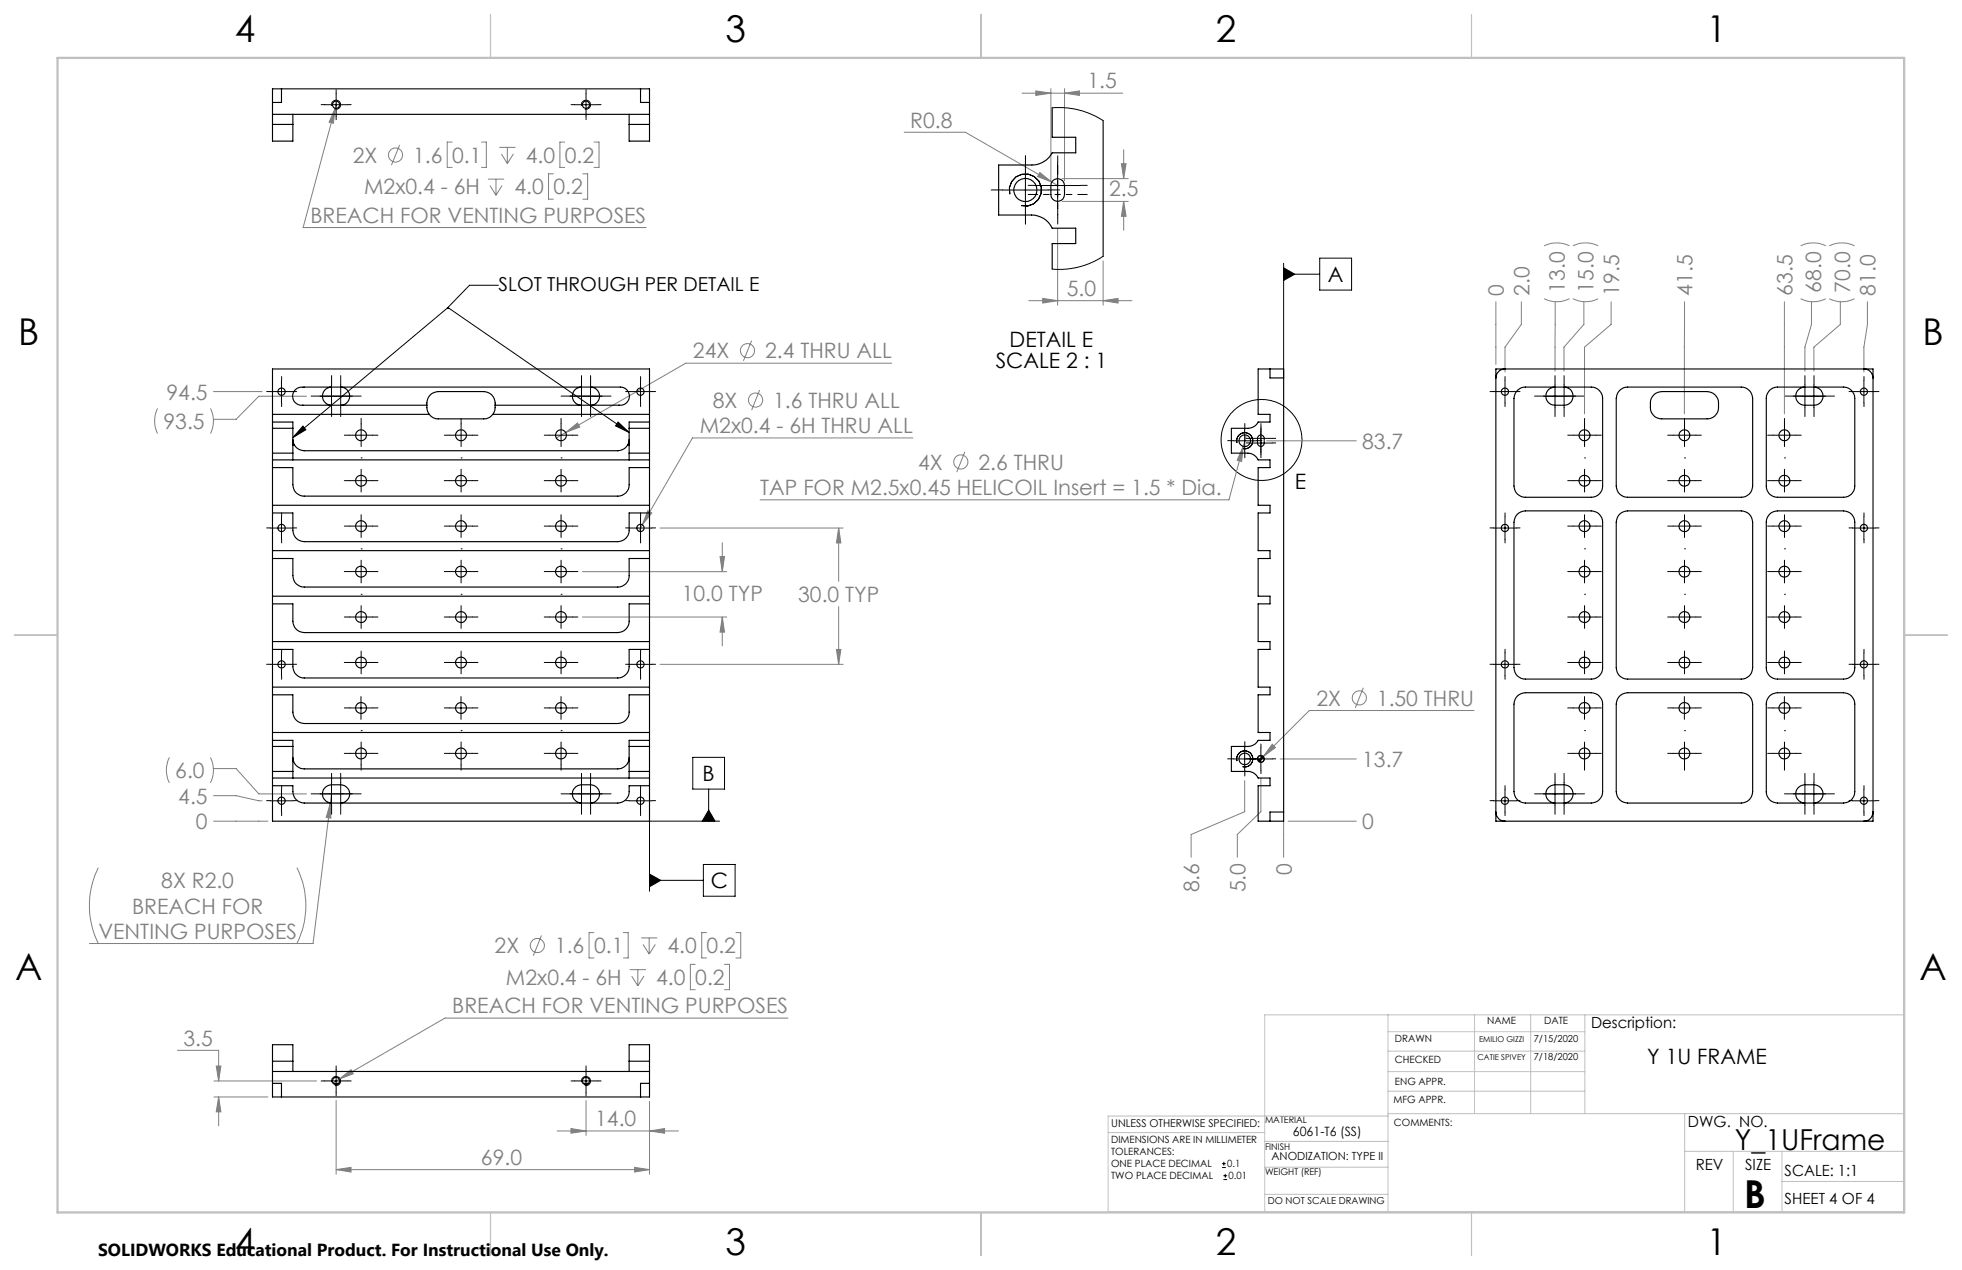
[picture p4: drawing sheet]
<svg xmlns="http://www.w3.org/2000/svg" width="432mm" height="279mm" viewBox="0 0 432 279" stroke-linecap="round" stroke-linejoin="round" font-family="sans-serif">
<g fill="none" stroke="#808080" stroke-width=".22">
<path d="M231.3 19.5v20.3M234.3 19.5v20.3M73.8 23.8l-7.1 26.3h75.5M73.8 23.8l-.4 3.3-1-.2zM74.2 22.3l-.4 1.5M87.9 31.9l-1.8 4.4M99.5 31.3h-1.1v5.5h1.1M106 31.3h1v5.5h-1M107.4 39.4h3.5M109.1 39.4v3.6M109.9 32.4h3.6M110.3 33.9l1.4 2.1"/>
<path d="M111.7 32.4v3.6M113 33.9l-1.3 2.1M121.8 38.2h-1.1v5.6h1.1M124.3 31.3h-1.1v5.5h1.1M128.3 38.2h1v5.6h-1M130.7 31.3h1.1v5.5h-1.1M199 29.1h13.5l19 10.9M224.9 20.5h22.2M228 20l3.3 .5-3.3 .5zM228.8 38l2.7 2-3.1-1.2zM233.8 39.3h14.5M234.3 20.5l3.3-.5v1z"/>
<path d="M246.8 36h1l-.5 3.3zM247.3 32.9v6.4M107.8 40.8l1.3 2.2M110.5 40.8l-1.4 2.2M231.5 40l1.3 .8M232.8 50.3v16.8M233.8 44.3h14.5M242.8 57.4v9.7M247.3 44.3v6.4M247.3 44.3l.5 3.3h-1zM339.8 54.1a6.4 6.4 0 0 1 5.6 0M346.2 54.1a6.4 6.4 0 0 1 5.5 0"/>
<path d="M396.3 54.1a6.4 6.4 0 0 1 5.5 0M402.6 54.1a6.4 6.4 0 0 1 5.6 0M165.4 74.9l-1.8 4.5M196.3 79.9h-45.4l-26.4 15.2M226.4 66.1h22.7M229.5 65.7l3.3 .4-3.3 .6zM242.8 66.1l3.3-.4v1zM329.2 66.4v13.8M334.8 66.4v5l-3.6 5v5.4M339.8 65.7a6.1 6.1 0 0 0 5.6 0M342.3 66.4l-.1 15.3M346.2 65.7a6.1 6.1 0 0 0 5.5 0"/>
<path d="M348.6 66.4v5l-4.4 5v5.3M354.6 66.4v5l-5.9 5v14.7M370.7 66.4v24.7M392.7 66.4v24.7M396.3 65.7a6.1 6.1 0 0 0 5.5 0M398.7 66.4v5l-1.5 5v5.3M402.6 65.7a6.1 6.1 0 0 0 5.6 0M405 66.4v5l-5.8 5v5.3M411 66.4v5l-.8 5v5.4M34.7 89.9a6.4 6.4 0 0 0 0 5.5M46.3 89.9a6.1 6.1 0 0 1 0 5.5M47 86.1h10.7"/>
<path d="M67.5 87.2h-10.5l-5 5.1h-5M124.5 95.1l-2.1 1.3M124.5 95.1l2.6-2 .5 .8zM167.2 85.8l-1.8 4.4M200.9 96.3h-48.5l-11 19.2M212.3 99.4l-1.7 4.5M273.6 98.2l-3.1 11.8h-103.2M273.6 98.2l-.3 3.3-1-.3zM274.3 95.7l-.7 2.5M278.7 97h19.8M141.4 115.5l-.9 1.3M142.6 112.4l.8 .5-2 2.6z"/>
<path d="M145.3 116.2h40.3M159 119.4v6.4M184.6 116.2v11.7M184.6 116.2l.5 3.3h-1zM128.2 135.7h31.7M128.2 125.8h31.7M158.5 122.4h1l-.5 3.4zM159 135.7v6.4M159 135.7l.5 3.4h-1zM184.6 133.5v12.7M145.3 146.2h40.3M184.1 142.9h1l-.5 3.3z"/>
<path d="M300 151.3l-1.7 4.5M324.4 156.3h-36.3l-11.1 11.2M37.3 166.7a6.1 6.1 0 0 0 0 5.5M46.3 166.7a6.1 6.1 0 0 1 0 5.5M47 175h5l5 1.2h.7M47 169.1h5l5 5.6h10.5M72.7 176.6l-3.8 31h-49.2M72.7 176.6l.1 3.4-1-.2zM73 174.7l-.3 1.9M273.9 171.7v6.9l-11.8 5v5M277.5 171.2v7.4l-5.2 5v5M280 163.7l.7 .8-2.7 1.9z"/>
<path d="M281.7 167h16.8M21.6 190.9a18.9 18.9 0 0 0 0 16.7M47 180.7h11.9M65.3 190.9a18.6 18.6 0 0 1 0 16.7M282.5 180.7v7.9M283.5 180.7h15M119.2 205.8l-1.8 4.5M130.7 205.2h-1.1v5.5h1.1M137.2 205.2h1.1v5.5h-1.1M138.6 213.3h3.6M139 214.7l1.4 2.2M140.4 213.3v3.6"/>
<path d="M141.1 206.3h3.5M141.5 207.8l1.4 2.1M141.7 214.7l-1.3 2.2M142.9 206.3v3.6M144.2 207.8l-1.3 2.1M153 212.2h-1.1v5.5h1.1M155.5 205.2h-1.1v5.5h1.1M159.5 212.2h1v5.5h-1M162 205.2h1v5.5h-1M39.1 231.1h9v6.7M47.1 237.8h22.6M47.6 234.5h1l-.5 3.3z"/>
<path d="M74.6 237.4l-1.3 .8M74.6 237.4l2.7-2.1 .5 .9zM173.4 224h-75.5l-23.3 13.4M47.1 241.3h11.8M48.1 241.3v6.4M48.1 241.3l.5 3.3h-1zM74 242.1v16.2M74 257.3h68.9M74 257.3l3.3-.5v1zM122.6 248.8h26.7M125.7 248.3l3.3 .5-3.3 .5zM129 242.1v7.7"/>
<path d="M139.7 256.8l3.2 .5-3.2 .5zM142.9 242.3v16M142.9 248.8l3.4-.5v1z"/>
<circle cx="87.1" cy="34.1" r="1.55"/>
<circle cx="164.5" cy="77.2" r="1.55"/>
<circle cx="166.3" cy="88" r="1.55"/>
<circle cx="211.5" cy="101.6" r="1.55"/>
<circle cx="299.1" cy="153.5" r="1.56"/>
<circle cx="118.3" cy="208" r="1.55"/>
</g>
<g fill="none" stroke="#000" stroke-width=".22">
<path d="M71.5 23h4.9M73 23.3a1.01 1.01 0 0 1 .9-1.3 1.01 1.01 0 0 1 1.1 1.2 1.01 1.01 0 0 1-1.3 .8M74 20.5v5M126.5 23h4.9M128 23.3a1.01 1.01 0 0 1 .9-1.3 1.01 1.01 0 0 1 1.1 1.2 1.01 1.01 0 0 1-1.3 .8M129 20.5v5M225.7 36.8v10M232.8 35.8v10M220.7 41.8h10M222.2 42.7a3.5 3.5 0 0 1 3.2-4.4 3.5 3.5 0 0 1 3.8 3.8 3.5 3.5 0 0 1-4.4 3.1M227.8 40.8h10M282.5 57.9v25.2"/>
<path d="M282.5 58.9l2.4 1.4-2.4 1.4zM290.4 56.8h7.1v7h-7.1zM98.5 67.8l-34 28.5M98.5 67.8h.2l39.8 27.3M109.7 62.8h-6.4l-4.8 5M282.5 60.3h7.9M59.5 86.1h5M61.9 83.7v5M66.7 93.7l.6 .8-2.8 1.8zM70.4 87.2h5.1M73 84.7v5M127.5 87.2h5"/>
<path d="M130 84.7v5M136 92.9l2.5 2.2-3-1.4zM138.5 86.1h5M141 83.7v5M271.5 97h4.9M272.2 97.4a1.78 1.78 0 0 1 1.6-2.2 1.78 1.78 0 0 1 1.9 1.9 1.78 1.78 0 0 1-2.2 1.6M273.9 94.5v4.9M275 97.5h5M277.5 95v5M328.7 86.1h5M331.2 83.7v5M339.7 87.2h5"/>
<path d="M342.2 84.7v5M396.7 87.2h5M399.2 84.7v5M407.7 86.1h5M410.2 83.7v5M59.5 116.2h5M61.9 113.7v5M138.5 116.2h5M141 113.7v5M328.7 116.2h5M331.2 113.7v5M407.7 116.2h5"/>
<path d="M410.2 113.7v5M59.5 146.2h5M61.9 143.7v5M77 155.8h5M79.4 153.2v5.1M99 155.8h5M101.5 153.2v5.1M121 155.8h5M123.5 153.2v5.1M138.5 146.2h5M141 143.7v5M328.7 146.2h5"/>
<path d="M331.2 143.7v5M346.2 155.8h5M348.7 153.2v5.1M368.2 155.8h5M370.7 153.2v5.1M390.2 155.8h5M392.7 153.2v5.1M407.7 146.2h5M410.2 143.7v5M59.5 176.2h5M61.9 173.7v4.9M70.4 174.7h5.1"/>
<path d="M73 172.2v5M127.5 174.7h5M130 172.2v5M138.5 176.2h5M141 173.7v4.9M152.5 166.6h7v7h-7zM156 173.6v7.1M156 178.2l1.4 2.5h-2.8zM271.5 167h8.5M272.2 167.4a1.78 1.78 0 0 1 1.6-2.2 1.78 1.78 0 0 1 1.9 1.9 1.78 1.78 0 0 1-2.2 1.6M273.9 164.5v5M277.5 166.2a.67 .67 0 0 0-.7 .8"/>
<path d="M277.5 164.5v5M278.2 167v.1a.73 .73 0 0 1-.7 .6M328.7 176.2h5M331.2 173.7v4.9M339.7 174.7h5M342.2 172.2v5M396.7 174.7h5M399.2 172.2v5M407.7 176.2h5M410.2 173.7v4.9M142.9 193.7h11.9M142.9 192.3l2.5 1.4-2.5 1.4z"/>
<path d="M154.8 190.2h7v7h-7zM158.4 180.7h-15.5v15.4M71.5 237.8h4.9M73 238.1a1.01 1.01 0 0 1 .9-1.3 1.01 1.01 0 0 1 1.1 1.1 1.01 1.01 0 0 1-1.3 .9M74 235.3v5M126.5 237.8h4.9M128 238.1a1.01 1.01 0 0 1 .9-1.3 1.01 1.01 0 0 1 1.1 1.1 1.01 1.01 0 0 1-1.3 .9M129 235.3v5M269 256.9h.8M269 256h.8M269.2 259.5h.9M269.2 258.7h.9"/>
<path d="M269.3 255.6v.8M269.7 258.3v.8"/>
<circle cx="277.7" cy="96.8" r="8.9"/>
</g>
<g fill="none" stroke="#000" stroke-width=".22" stroke-dasharray="15.2 1.3 1.3 1.3">
<path d="M71.5 23h-.8M74 20.5v-.8M74 25.5v.8M76.5 23h.8M126.5 23h-.8M129 20.5v-.8M129 25.5v.8M131.5 23h.8M225.7 36.8v-2.6M232.8 35.8v-1.5M232.8 37.8v-1.5M220.7 41.8h-2.6"/>
<path d="M225.7 46.8v2.5M227.8 40.8h-1.5M227.8 42.8h-1.5M230.7 41.8h2.5M232.8 45.8v1.5M232.8 47.8v1.5M237.8 40.8h1.5M237.8 42.8h1.5M59.5 86.1h-.8M62 83.6v-.8M62 88.6v.8M64.5 86.1h.8"/>
<path d="M70.5 87.1h-2M72.5 87.1h-2M73 89.6v2M73 84.6v-2M75 87.1h-2.5M75 87.1v2.5M75 87.1h2.5M75 87.1v-2.5M75 89.6v2M75 84.6v-2M75.5 87.1h2M77 95.7h-1.2"/>
<path d="M77.5 87.1h2M79.5 95.7v-2.5M79.5 95.7h-2.5M79.5 95.7v2.5M79.5 95.7h2.5M79.5 93.2v-1.2M82 95.7h1.2M99 95.7h-1.2M101.5 95.7v-2.5M101.5 95.7h-2.5M101.5 95.7v2.5M101.5 95.7h2.5"/>
<path d="M101.5 93.2v-1.2M104 95.7h1.2M121 95.7h-1.2M123.5 95.7v-2.5M123.5 95.7h-2.5M123.5 95.7v2.5M123.5 95.7h2.5M123.5 93.2v-1.2M125.5 87.1h-2M126 95.7h1.2M127.5 87.1h-2M128 87.1h2.5"/>
<path d="M128 87.1v-2.5M128 87.1h-2.5M128 87.1v2.5M128 84.6v-2M128 89.6v2M130 84.6v-2M130 89.6v2M130.5 87.1h2M132.5 87.1h2M138.5 86.1h-.8M141 83.6v-.8M141 88.6v.8"/>
<path d="M143.5 86.1h.8M271.5 96.9h-1.3M274 94.4v-1.2M274 99.4v1.3M275 97.4h-.7M275 96.4h-.7M276.5 96.9h1.2M277.5 94.9v-.7M277.5 99.9v.8M277.5 96.4v-2.5M277.5 96.4h-2.5M277.5 96.4v2.5"/>
<path d="M277.5 96.4h2.5M277.5 93.9v-.7M277.5 98.9v.8M280 97.4h.8M280 96.4h.8M328.7 86.1h-.8M331.2 83.6v-.8M331.2 88.6v.8M333.7 86.1h.8M339.7 87.1h-2M341.7 87.1h-2M342.2 89.6v2"/>
<path d="M342.2 84.6v-2M344.2 87.1h-2.5M344.2 87.1v2.5M344.2 87.1h2.5M344.2 87.1v-2.5M344.2 89.6v2M344.2 84.6v-2M344.7 87.1h2M346.2 95.7h-1.2M346.7 87.1h2M348.7 95.7v-2.5M348.7 95.7h-2.5"/>
<path d="M348.7 95.7v2.5M348.7 95.7h2.5M348.7 93.2v-1.2M351.2 95.7h1.2M368.2 95.7h-1.2M370.7 95.7v-2.5M370.7 95.7h-2.5M370.7 95.7v2.5M370.7 95.7h2.5M370.7 93.2v-1.2M373.2 95.7h1.2M390.2 95.7h-1.2"/>
<path d="M392.7 95.7v-2.5M392.7 95.7h-2.5M392.7 95.7v2.5M392.7 95.7h2.5M392.7 93.2v-1.2M394.7 87.1h-2M395.2 95.7h1.2M396.7 87.1h-2M397.2 87.1h2.5M397.2 87.1v-2.5M397.2 87.1h-2.5M397.2 87.1v2.5"/>
<path d="M397.2 84.6v-2M397.2 89.6v2M399.2 84.6v-2M399.2 89.6v2M399.7 87.1h2M401.7 87.1h2M407.7 86.1h-.8M410.2 83.6v-.8M410.2 88.6v.8M412.7 86.1h.8M59.5 116.1h-.8M62 113.6v-.8"/>
<path d="M62 118.6v.8M64.5 116.1h.8M77 115.7h-1.2M77 105.7h-1.2M79.5 115.7v-2.5M79.5 115.7h-2.5M79.5 115.7v2.5M79.5 115.7h2.5M79.5 105.7v-2.5M79.5 105.7h-2.5M79.5 105.7v2.5M79.5 105.7h2.5"/>
<path d="M79.5 100.7h.1M82 115.7h1.2M82 105.7h1.2M99 115.7h-1.2M99 105.7h-1.2M101.5 115.7v-2.5M101.5 115.7h-2.5M101.5 115.7v2.5M101.5 115.7h2.5M101.5 105.7v-2.5M101.5 105.7h-2.5M101.5 105.7v2.5"/>
<path d="M101.5 105.7h2.5M101.5 100.7h.1M104 115.7h1.2M104 105.7h1.2M121 115.7h-1.2M121 105.7h-1.2M123.5 115.7v-2.5M123.5 115.7h-2.5M123.5 115.7v2.5M123.5 115.7h2.5M123.5 105.7v-2.5M123.5 105.7h-2.5"/>
<path d="M123.5 105.7v2.5M123.5 105.7h2.5M123.5 100.7h.1M126 115.7h1.2M126 105.7h1.2M138.5 116.1h-.8M141 113.6v-.8M141 118.6v.8M143.5 116.1h.8M328.7 116.1h-.8M331.2 113.6v-.8M331.2 118.6v.8"/>
<path d="M333.7 116.1h.8M346.2 115.7h-1.2M346.2 105.7h-1.2M348.7 115.7v-2.5M348.7 115.7h-2.5M348.7 115.7v2.5M348.7 115.7h2.5M348.7 105.7v-2.5M348.7 105.7h-2.5M348.7 105.7v2.5M348.7 105.7h2.5M348.7 100.7h.1"/>
<path d="M351.2 115.7h1.2M351.2 105.7h1.2M368.2 115.7h-1.2M368.2 105.7h-1.2M370.7 100.7h.1M370.7 115.7v-2.5M370.7 115.7h-2.5M370.7 115.7v2.5M370.7 115.7h2.5M370.7 105.7v-2.5M370.7 105.7h-2.5M370.7 105.7v2.5"/>
<path d="M370.7 105.7h2.5M373.2 115.7h1.2M373.2 105.7h1.2M390.2 115.7h-1.2M390.2 105.7h-1.2M392.7 100.7h.1M392.7 115.7v-2.5M392.7 115.7h-2.5M392.7 115.7v2.5M392.7 115.7h2.5M392.7 105.7v-2.5M392.7 105.7h-2.5"/>
<path d="M392.7 105.7v2.5M392.7 105.7h2.5M395.2 115.7h1.2M395.2 105.7h1.2M407.7 116.1h-.8M410.2 113.6v-.8M410.2 118.6v.8M412.7 116.1h.8M77 135.7h-1.2M77 125.7h-1.2M79.5 135.7v-2.5M79.5 135.7h-2.5"/>
<path d="M79.5 135.7v2.5M79.5 135.7h2.5M79.5 125.7v-2.5M79.5 125.7h-2.5M79.5 125.7v2.5M79.5 125.7h2.5M79.5 130.7h.1M79.5 120.7h.1M82 135.7h1.2M82 125.7h1.2M99 135.7h-1.2M99 125.7h-1.2"/>
<path d="M101.5 135.7v-2.5M101.5 135.7h-2.5M101.5 135.7v2.5M101.5 135.7h2.5M101.5 125.7v-2.5M101.5 125.7h-2.5M101.5 125.7v2.5M101.5 125.7h2.5M101.5 130.7h.1M101.5 120.7h.1M104 135.7h1.2M104 125.7h1.2"/>
<path d="M121 135.7h-1.2M121 125.7h-1.2M123.5 135.7v-2.5M123.5 135.7h-2.5M123.5 135.7v2.5M123.5 135.7h2.5M123.5 125.7v-2.5M123.5 125.7h-2.5M123.5 125.7v2.5M123.5 125.7h2.5M123.5 130.7h.1M123.5 120.7h.1"/>
<path d="M126 135.7h1.2M126 125.7h1.2M346.2 135.7h-1.2M346.2 125.7h-1.2M348.7 135.7v-2.5M348.7 135.7h-2.5M348.7 135.7v2.5M348.7 135.7h2.5M348.7 125.7v-2.5M348.7 125.7h-2.5M348.7 125.7v2.5M348.7 125.7h2.5"/>
<path d="M348.7 130.7h.1M348.7 120.7h.1M351.2 135.7h1.2M351.2 125.7h1.2M368.2 135.7h-1.2M368.2 125.7h-1.2M370.7 130.7h.1M370.7 120.7h.1M370.7 135.7v-2.5M370.7 135.7h-2.5M370.7 135.7v2.5M370.7 135.7h2.5"/>
<path d="M370.7 125.7v-2.5M370.7 125.7h-2.5M370.7 125.7v2.5M370.7 125.7h2.5M373.2 135.7h1.2M373.2 125.7h1.2M390.2 135.7h-1.2M390.2 125.7h-1.2M392.7 130.7h.1M392.7 120.7h.1M392.7 135.7v-2.5M392.7 135.7h-2.5"/>
<path d="M392.7 135.7v2.5M392.7 135.7h2.5M392.7 125.7v-2.5M392.7 125.7h-2.5M392.7 125.7v2.5M392.7 125.7h2.5M395.2 135.7h1.2M395.2 125.7h1.2M59.5 146.1h-.8M62 143.6v-.8M62 148.6v.8M64.5 146.1h.8"/>
<path d="M77 155.7h-1.2M77 145.7h-1.2M79.5 145.7v-2.5M79.5 145.7h-2.5M79.5 145.7v2.5M79.5 145.7h2.5M82 155.7h1.2M82 145.7h1.2M99 155.7h-1.2M99 145.7h-1.2M101.5 145.7v-2.5M101.5 145.7h-2.5"/>
<path d="M101.5 145.7v2.5M101.5 145.7h2.5M104 155.7h1.2M104 145.7h1.2M121 155.7h-1.2M121 145.7h-1.2M123.5 145.7v-2.5M123.5 145.7h-2.5M123.5 145.7v2.5M123.5 145.7h2.5M126 155.7h1.2M126 145.7h1.2"/>
<path d="M138.5 146.1h-.8M141 143.6v-.8M141 148.6v.8M143.5 146.1h.8M328.7 146.1h-.8M331.2 143.6v-.8M331.2 148.6v.8M333.7 146.1h.8M346.2 155.7h-1.2M346.2 145.7h-1.2M348.7 145.7v-2.5M348.7 145.7h-2.5"/>
<path d="M348.7 145.7v2.5M348.7 145.7h2.5M351.2 155.7h1.2M351.2 145.7h1.2M368.2 155.7h-1.2M368.2 145.7h-1.2M370.7 145.7v-2.5M370.7 145.7h-2.5M370.7 145.7v2.5M370.7 145.7h2.5M373.2 155.7h1.2M373.2 145.7h1.2"/>
<path d="M390.2 155.7h-1.2M390.2 145.7h-1.2M392.7 145.7v-2.5M392.7 145.7h-2.5M392.7 145.7v2.5M392.7 145.7h2.5M395.2 155.7h1.2M395.2 145.7h1.2M407.7 146.1h-.8M410.2 143.6v-.8M410.2 148.6v.8M412.7 146.1h.8"/>
<path d="M59.5 176.1h-.8M62 173.6v-.8M62 178.6v.8M64.5 176.1h.8M70.5 174.6h-2M72.5 174.6h-2M73 177.1v2M73 172.1v-2M75 174.6v2.5M75 174.6h2.5M75 174.6v-2.5M75 174.6h-2.5"/>
<path d="M75 177.1v2M75 172.1v-2M75.5 174.6h2M77 165.7h-1.2M77.5 174.6h2M79.5 165.7v-2.5M79.5 165.7h-2.5M79.5 165.7v2.5M79.5 165.7h2.5M79.5 168.2v1.2M79.5 160.7h.1M82 165.7h1.2"/>
<path d="M99 165.7h-1.2M101.5 165.7v-2.5M101.5 165.7h-2.5M101.5 165.7v2.5M101.5 165.7h2.5M101.5 168.2v1.2M101.5 160.7h.1M104 165.7h1.2M121 165.7h-1.2M123.5 165.7v-2.5M123.5 165.7h-2.5M123.5 165.7v2.5"/>
<path d="M123.5 165.7h2.5M123.5 168.2v1.2M123.5 160.7h.1M125.5 174.6h-2M126 165.7h1.2M127.5 174.6h-2M128 174.6v-2.5M128 174.6h-2.5M128 174.6v2.5M128 174.6h2.5M128 172.1v-2M128 177.1v2"/>
<path d="M130 172.1v-2M130 177.1v2M130.5 174.6h2M132.5 174.6h2M138.5 176.1h-.8M141 173.6v-.8M141 178.6v.8M143.5 176.1h.8M271.5 166.9h-1.3M274 164.4v-1.2M274 169.4v1.3M275 166.9h-.7"/>
<path d="M276.5 166.9h1.2M277.5 164.4v-.7M277.5 169.4v.8M280 166.9h.8M328.7 176.1h-.8M331.2 173.6v-.8M331.2 178.6v.8M333.7 176.1h.8M339.7 174.6h-2M341.7 174.6h-2M342.2 177.1v2M342.2 172.1v-2"/>
<path d="M344.2 174.6v2.5M344.2 174.6h2.5M344.2 174.6v-2.5M344.2 174.6h-2.5M344.2 177.1v2M344.2 172.1v-2M344.7 174.6h2M346.2 165.7h-1.2M346.7 174.6h2M348.7 165.7v-2.5M348.7 165.7h-2.5M348.7 165.7v2.5"/>
<path d="M348.7 165.7h2.5M348.7 168.2v1.2M348.7 160.7h.1M351.2 165.7h1.2M368.2 165.7h-1.2M370.7 160.7h.1M370.7 165.7v-2.5M370.7 165.7h-2.5M370.7 165.7v2.5M370.7 165.7h2.5M370.7 168.2v1.2M373.2 165.7h1.2"/>
<path d="M390.2 165.7h-1.2M392.7 160.7h.1M392.7 165.7v-2.5M392.7 165.7h-2.5M392.7 165.7v2.5M392.7 165.7h2.5M392.7 168.2v1.2M394.7 174.6h-2M395.2 165.7h1.2M396.7 174.6h-2M397.2 174.6v-2.5M397.2 174.6h-2.5"/>
<path d="M397.2 174.6v2.5M397.2 174.6h2.5M397.2 172.1v-2M397.2 177.1v2M399.2 172.1v-2M399.2 177.1v2M399.7 174.6h2M401.7 174.6h2M407.7 176.1h-.8M410.2 173.6v-.8M410.2 178.6v.8M412.7 176.1h.8"/>
<path d="M71.5 237.8h-.8M74 235.3v-.8M76.5 237.8h.8M126.5 237.8h-.8M129 235.3v-.8M131.5 237.8h.8M74 240.3v.8M129 240.3v.8"/>
</g>
<path d="M418.9 223.3v43.3" fill="none" stroke="#c0c0c0" stroke-width=".22" stroke-dasharray="15.2 1.3 1.3 1.3" stroke-dashoffset="5"/>
<g fill="none" stroke="#c0c0c0" stroke-width=".22">
<path d="M305.5 223.3v43.3M305.5 235.8h43.3M305.5 231.2h43.3M305.5 227h43.3M324.5 223.3v21.7M336.9 223.3v21.7M348.8 223.3v21.7M243.9 249.2h34.4M278.3 256.8h27.2M278.3 251.1h27.3M305.5 245h113.4M305.5 240.1h43.3"/>
<path d="M305.5 245.5h-61.6v21.1h175M370.8 245v21.6M370.8 253.3h48.1M381.5 253.3v13.3M392.2 259.9h26.7M392.2 253.3v13.3M278.3 262.7h27.2M418.9 265.1v-41.8h-140.6v43.3"/>
</g>
<path d="M108 3.2v9.5M215.9 3.2v9.5M323.8 3.2v9.5M3.1 139.7h9.6M419.1 139.7h9.5M108 266.7v9.6M215.9 266.7v9.6M323.8 266.7v9.6" fill="none" stroke="#c0c0c0" stroke-width=".25"/>
<path d="M12.7 12.7h406.4v254h-406.4z" fill="none" stroke="#c0c0c0" stroke-width=".5"/>
<path d="M232.8 42.8v-5M232.8 42.8h-5M232.8 42.8v5M232.8 42.8h5" fill="none" stroke="#000" stroke-width=".22" stroke-dasharray="15.2 1.3 1.3 1.3" stroke-dashoffset="14.6"/>
<path d="M184.1 142.9h1l-.5 3.3zM184.6 116.2l.5 3.3h-1zM159 135.7l.5 3.4h-1zM158.5 122.4h1l-.5 3.4zM124.5 95.1l3.1-1.2-.5-.8zM142.6 112.4l-1.2 3.1 2-2.6zM72.7 176.6l-.9 3.2 1 .2zM73.8 23.8l-1.4 3.1 1 .2zM273.6 98.2l-1.3 3 1 .3zM280 163.7l-2 2.7 2.7-1.9zM48.1 241.3l.5 3.3h-1zM47.6 234.5h1l-.5 3.3zM142.9 248.8l3.4-.5v1zM125.7 248.3l3.3 .5-3.3 .5zM139.7 256.8l3.2 .5-3.2 .5zM74 257.3l3.3-.5v1zM74.6 237.4l3.2-1.2-.5-.9zM228.8 38l-.4 .8 3.1 1.2zM228 20l3.3 .5-3.3 .5zM234.3 20.5l3.3-.5v1zM246.8 36h1l-.5 3.3zM247.3 44.3l.5 3.3h-1zM229.5 65.7l3.3 .4-3.3 .6zM242.8 66.1l3.3-.4v1z" fill="#808080"/>
<path d="M156 178.2l1.4 2.5h-2.8zM142.9 192.3l2.5 1.4-2.5 1.4zM136 92.9l2.5 2.2-3-1.4zM66.7 93.7l.6 .8-2.8 1.8zM282.5 58.9l2.4 1.4-2.4 1.4zM276.8 167v.1a.73 .73 0 0 0 .7 .6v-.7zM277.5 166.2v.8h.7a.72 .72 0 0 0-.7-.8z" fill="#000"/>
<g fill="none" stroke="#000" stroke-width=".25">
<path d="M61.9 19.5h-1.9v5.7M61.9 19.5v3h-1.9M61.9 19.5h79.1M141 19.5h1.9v5.7M141 19.5v3h1.9M60 25.2v2.2M60 27.4v3.6h4.5v-3.6M60 25.2h82.9M60 27.4h4.5M64.5 25.2v2.2M138.5 25.2v2.2M138.5 27.4v3.6h4.4v-3.6"/>
<path d="M138.5 27.4h4.4M142.9 25.2v2.2M231.6 23.7v6.5h5.1v3.4h-5.1a5.1 5.1 0 0 1-4.5 2.7h-7.3v11h7.2a4.9 4.9 0 0 1 4.6 2.9h5.1v3.4h-5.1v5.6M231.6 39.8a1.51 1.51 0 0 1 1.7-.4 1.51 1.51 0 0 1 1 1.4v2a1.5 1.5 0 0 1-1.5 1.5 1.5 1.5 0 0 1-1.5-1.5v-2l.1-.5zM242.8 26.5v29.9M60 99.7v1.5M60 92.9h4.5v1.3M60 92.9v1.3M60 99.7h4.5M60 92.9v-11.7h82.9v11.7M60 94.2v5.5M60 94.2h4.5"/>
<path d="M60 91.2h34.5M64.5 99.7v1.5M64.5 97.9h.3a2.57 2.57 0 0 0 2.2 1.3h69a2.57 2.57 0 0 0 2.1-1.3M64.5 96.7l.1 .8M64.5 94.2v5.5M64.5 97.5h.1M64.6 97.5l.2 .4M73 85.2a1.99 1.99 0 0 0-2 2 1.99 1.99 0 0 0 2 1.9M75 85.2a1.99 1.99 0 0 1 2 2 1.99 1.99 0 0 1-2 1.9M93.9 89.1h-27.2a2.04 2.04 0 0 1-2.3-2.1 2.04 2.04 0 0 1 2.6-1.8h69.5a2.01 2.01 0 0 1 2 2.1 2.01 2.01 0 0 1-2.3 1.8h-27.2M94.5 91.2l-.4-.9a2.97 2.97 0 0 1 2.3-4.2h10.1a2.79 2.79 0 0 1 2.4 3.8l-.4 1.3M94.5 91.2a2.41 2.41 0 0 0 1.9 .9h10.1a2.41 2.41 0 0 0 2-.9"/>
<path d="M108.5 91.2h34.4M128 85.2a1.99 1.99 0 0 0-2 2 1.99 1.99 0 0 0 2 1.9M130 85.2a1.99 1.99 0 0 1 2 2 1.99 1.99 0 0 1-2 1.9M138.1 97.9h.4M138.3 97.5l-.2 .4M138.3 97.5h.2M138.5 99.7v1.5M138.5 96.7l-.2 .8M138.5 99.7h4.4M138.5 94.2h4.4M138.5 94.2v5.5M142.9 99.7v1.5"/>
<path d="M142.9 92.9v1.3M142.9 92.9h-4.4v1.3M142.9 94.2v5.5M276.9 96a.72 .72 0 0 1 .9-.3 .72 .72 0 0 1 .4 .7v1.1a.74 .74 0 0 1-.7 .7 .74 .74 0 0 1-.7-.7v-1.1zM279.5 81.2v1.9h3M282.5 83.1v-1.9h-5.6v10h2.6v1.7h-2.6a2.57 2.57 0 0 1-2.2 1.3h-3.7v5.5h3.6a2.58 2.58 0 0 1 2.3 1.5h2.6v1.7h-2.6v8.3h2.6v1.7h-2.6v8.2h2.6v1.8h-2.6v8.3h2.6v1.7h-2.6v8.2h2.6v1.8h-2.6v8.3h2.6v1.7h-2.6v8.2h2.6v1.8h-2.6a2.63 2.63 0 0 1-2.2 1.3h-3.7v5.5h3.6a2.47 2.47 0 0 1 2.3 1.5h2.6v1.7h-2.6v7.8h5.6v-2.1M282.5 83.1v95.5M329.2 81.2h83v99.5h-83zM331.2 81.2a1.99 1.99 0 0 0-2 1.9M333.9 85.9a2.32 2.32 0 0 1 1.8-.7h14.5a2.53 2.53 0 0 1 2.5 2.5v19.2a2.47 2.47 0 0 1-2.5 2.5h-14.5a2.47 2.47 0 0 1-2.5-2.5v-19.2a2.72 2.72 0 0 1 .7-1.8zM342.2 85.2a1.99 1.99 0 0 0-2 2 1.99 1.99 0 0 0 2 1.9 3.9 3.9 0 0 0 3.3-.4 2.02 2.02 0 0 0 .6-2.2 2.02 2.02 0 0 0-1.9-1.3M356.4 85.9a2.32 2.32 0 0 1 1.8-.7h25a2.53 2.53 0 0 1 2.5 2.5v19.2a2.47 2.47 0 0 1-2.5 2.5h-25a2.47 2.47 0 0 1-2.5-2.5v-19.2a2.72 2.72 0 0 1 .7-1.8z"/>
<path d="M364 86.9a2.72 2.72 0 0 1 1.7-.8h10a2.73 2.73 0 0 1 2.5 3.6 2.47 2.47 0 0 1-2.5 2.4h-10a2.47 2.47 0 0 1-2.5-2.4 3.1 3.1 0 0 1 .8-2.8zM389.4 85.9a2.32 2.32 0 0 1 1.8-.7h14.5a2.47 2.47 0 0 1 2.5 2.5v19.2a2.41 2.41 0 0 1-2.5 2.5h-14.5a2.41 2.41 0 0 1-2.5-2.5v-19.2a2.47 2.47 0 0 1 .7-1.8zM397.2 85.2a1.99 1.99 0 0 0-2 2 1.99 1.99 0 0 0 2 1.9 3.9 3.9 0 0 0 3.3-.4 2 2 0 0 0 .6-2.2 2 2 0 0 0-1.9-1.3M410.2 81.2a1.99 1.99 0 0 1 2 1.9M60 112.9h4.5v3.8a2.53 2.53 0 0 0 2.5 2.5h69a2.53 2.53 0 0 0 2.5-2.5v-3.8h4.4M60 102.9h4.5v3.7a2.47 2.47 0 0 0 2.5 2.5h69a2.47 2.47 0 0 0 2.5-2.5v-3.7h4.4M60 101.2v61.7M60 101.2h82.9M60 111.2h82.9M142.9 101.2v61.7M333.9 113.1a2.72 2.72 0 0 1 1.8-.7h14.5a2.53 2.53 0 0 1 2.5 2.5v32a2.47 2.47 0 0 1-2.5 2.5h-14.5a2.47 2.47 0 0 1-2.5-2.5v-32a2.72 2.72 0 0 1 .7-1.8zM356.4 113.1a2.72 2.72 0 0 1 1.8-.7h25a2.53 2.53 0 0 1 2.5 2.5v32a2.47 2.47 0 0 1-2.5 2.5h-25a2.47 2.47 0 0 1-2.5-2.5v-32a2.72 2.72 0 0 1 .7-1.8z"/>
<path d="M389.4 113.1a2.72 2.72 0 0 1 1.8-.7h14.5a2.47 2.47 0 0 1 2.5 2.5v32a2.41 2.41 0 0 1-2.5 2.5h-14.5a2.41 2.41 0 0 1-2.5-2.5v-32a2.47 2.47 0 0 1 .7-1.8zM60 132.9h4.5v3.8a2.53 2.53 0 0 0 2.5 2.5h69a2.53 2.53 0 0 0 2.5-2.5v-3.8h4.4M60 122.9h4.5v3.7a2.47 2.47 0 0 0 2.5 2.6h69a2.47 2.47 0 0 0 2.5-2.6v-3.7h4.4M60 121.1h82.9M60 131.2h82.9M60 142.9h4.5v3.7a2.53 2.53 0 0 0 2.5 2.6h69a2.53 2.53 0 0 0 2.5-2.6v-3.7h4.4M60 152.9h4.5v3.8a2.53 2.53 0 0 0 2.5 2.5h69a2.53 2.53 0 0 0 2.5-2.5v-3.8h4.4M60 151.2h82.9M60 141.1h82.9M333.9 153.1a2.72 2.72 0 0 1 1.8-.7h14.5a2.53 2.53 0 0 1 2.5 2.5v19.3a2.53 2.53 0 0 1-2.5 2.5h-14.5a2.53 2.53 0 0 1-2.5-2.5v-19.3a2.72 2.72 0 0 1 .7-1.8zM356.4 153.1a2.72 2.72 0 0 1 1.8-.7h25a2.53 2.53 0 0 1 2.5 2.5v19.3a2.53 2.53 0 0 1-2.5 2.5h-25a2.53 2.53 0 0 1-2.5-2.5v-19.3a2.72 2.72 0 0 1 .7-1.8zM389.4 153.1a2.72 2.72 0 0 1 1.8-.7h14.5a2.47 2.47 0 0 1 2.5 2.5v19.3a2.47 2.47 0 0 1-2.5 2.5h-14.5a2.47 2.47 0 0 1-2.5-2.5v-19.3a2.47 2.47 0 0 1 .7-1.8z"/>
<path d="M60 169.7v1.5M60 162.9h4.5v1.3M60 162.9v1.3M60 172.9h4.5a3.1 3.1 0 0 0 1.5 3.6l1 .2h69a2.53 2.53 0 0 0 2.5-2.5v-1.3h4.4M60 164.2v5.5M60 171.2v9.5h82.9v-9.5M60 169.7h4.5M60 164.2h4.5M60 171.2h82.9M60 161.1h82.9M64.5 169.7v1.5M64.5 166.7l.1 .7"/>
<path d="M64.5 167.4h.1a2.49 2.49 0 0 0 2.4 1.8h69a2.58 2.58 0 0 0 2.4-1.8M64.5 164.2v5.5M73 176.7a2.01 2.01 0 0 1-2-2 2.01 2.01 0 0 1 2-2.1 3.9 3.9 0 0 1 3.2 .5 2 2 0 0 1 .6 2.2 2 2 0 0 1-1.8 1.4M128 176.7a2.01 2.01 0 0 1-2-2 2.01 2.01 0 0 1 2-2.1 3.9 3.9 0 0 1 3.2 .5 2 2 0 0 1 .6 2.2 2 2 0 0 1-1.8 1.4M138.4 167.4h.1M138.5 169.7v1.5M138.5 166.7l-.1 .7M138.5 169.7h4.4M138.5 164.2h4.4M138.5 164.2v5.5M142.9 169.7v1.5M142.9 162.9v1.3"/>
<path d="M142.9 162.9h-4.4v1.3M142.9 164.2v5.5M282.5 178.6h-3v2.1M329.2 178.6a1.99 1.99 0 0 0 2 2.1M342.2 176.7a2.01 2.01 0 0 1-2-2 2.01 2.01 0 0 1 2-2.1 4 4 0 0 1 3.3 .5 2.02 2.02 0 0 1 .6 2.2 2.02 2.02 0 0 1-1.9 1.4M397.2 176.7a2.01 2.01 0 0 1-2-2 2.01 2.01 0 0 1 2-2.1 4 4 0 0 1 3.3 .5 2 2 0 0 1 .6 2.2 2 2 0 0 1-1.9 1.4M412.2 178.6a1.99 1.99 0 0 1-2 2.1M60 235.7v5.6h1.9M60 233.5v2.2M60 233.5v-3.7h4.5v3.7M60 238.3h1.9v3M60 235.7h82.9"/>
<path d="M60 233.5h4.5M64.5 233.5v2.2M73.3 238.3h1.3M128.3 238.3h1.3M138.5 233.5v2.2M138.5 233.5v-3.7h4.4v3.7M138.5 233.5h4.4M142.9 235.7v5.6h-1.9M142.9 233.5v2.2M142.9 238.3h-1.9v3M61.9 241.3h79.1"/>
<circle cx="74" cy="23.1" r=".8"/>
<circle cx="129" cy="23.1" r=".8"/>
<circle cx="225.7" cy="41.8" r="2.54"/>
<circle cx="62" cy="86.2" r=".8"/>
<circle cx="79.4" cy="95.7" r="1.2"/>
<circle cx="101.5" cy="95.8" r="1.2"/>
<circle cx="123.5" cy="95.7" r="1.21"/>
<circle cx="141" cy="86.2" r=".8"/>
<circle cx="274" cy="96.9" r="1.28"/>
<circle cx="331.2" cy="86.2" r=".8"/>
<circle cx="348.7" cy="95.7" r="1.21"/>
<circle cx="370.7" cy="95.7" r="1.2"/>
<circle cx="392.7" cy="95.8" r="1.2"/>
<circle cx="410.2" cy="86.2" r=".8"/>
<circle cx="62" cy="116.2" r=".8"/>
<circle cx="79.4" cy="115.7" r="1.2"/>
<circle cx="79.4" cy="105.8" r="1.2"/>
<circle cx="101.5" cy="115.8" r="1.2"/>
<circle cx="101.5" cy="105.8" r="1.2"/>
<circle cx="123.5" cy="105.8" r="1.21"/>
<circle cx="123.5" cy="115.8" r="1.21"/>
<circle cx="141" cy="116.2" r=".8"/>
<circle cx="331.2" cy="116.2" r=".8"/>
<circle cx="348.7" cy="115.8" r="1.21"/>
<circle cx="348.7" cy="105.8" r="1.21"/>
<circle cx="370.7" cy="115.7" r="1.2"/>
<circle cx="370.7" cy="105.8" r="1.2"/>
<circle cx="392.7" cy="115.8" r="1.2"/>
<circle cx="392.7" cy="105.8" r="1.2"/>
<circle cx="410.2" cy="116.2" r=".8"/>
<circle cx="79.4" cy="125.8" r="1.2"/>
<circle cx="79.4" cy="135.7" r="1.2"/>
<circle cx="101.5" cy="125.8" r="1.2"/>
<circle cx="101.5" cy="135.8" r="1.2"/>
<circle cx="123.5" cy="125.8" r="1.21"/>
<circle cx="123.5" cy="135.8" r="1.21"/>
<circle cx="348.7" cy="125.8" r="1.21"/>
<circle cx="348.7" cy="135.8" r="1.21"/>
<circle cx="370.7" cy="135.7" r="1.2"/>
<circle cx="370.7" cy="125.8" r="1.2"/>
<circle cx="392.7" cy="125.8" r="1.2"/>
<circle cx="392.7" cy="135.8" r="1.2"/>
<circle cx="62" cy="146.2" r=".8"/>
<circle cx="79.4" cy="155.8" r="1.2"/>
<circle cx="79.4" cy="145.8" r="1.2"/>
<circle cx="101.5" cy="155.8" r="1.2"/>
<circle cx="101.5" cy="145.8" r="1.2"/>
<circle cx="123.5" cy="155.8" r="1.21"/>
<circle cx="123.5" cy="145.8" r="1.21"/>
<circle cx="141" cy="146.2" r=".8"/>
<circle cx="331.2" cy="146.2" r=".8"/>
<circle cx="348.7" cy="145.8" r="1.21"/>
<circle cx="348.7" cy="155.8" r="1.21"/>
<circle cx="370.7" cy="145.8" r="1.2"/>
<circle cx="370.7" cy="155.8" r="1.2"/>
<circle cx="392.7" cy="145.8" r="1.2"/>
<circle cx="392.7" cy="155.8" r="1.2"/>
<circle cx="410.2" cy="146.2" r=".8"/>
<circle cx="62" cy="176.2" r=".8"/>
<circle cx="79.4" cy="165.8" r="1.2"/>
<circle cx="101.5" cy="165.8" r="1.2"/>
<circle cx="123.5" cy="165.8" r="1.21"/>
<circle cx="141" cy="176.2" r=".8"/>
<circle cx="274" cy="167" r="1.27"/>
<circle cx="277.5" cy="167" r=".75"/>
<circle cx="331.2" cy="176.2" r=".8"/>
<circle cx="348.7" cy="165.8" r="1.21"/>
<circle cx="370.7" cy="165.8" r="1.2"/>
<circle cx="392.7" cy="165.8" r="1.2"/>
<circle cx="410.2" cy="176.2" r=".8"/>
<circle cx="74" cy="237.8" r=".8"/>
<circle cx="129" cy="237.8" r=".8"/>
</g>
<path d="M231.6 23.7h2.9l2.7 .4 2.6 .9 3 1.5M242.8 56.4l-2.5 1.3-3.3 1.1-3 .5-2.4-.1" fill="none" stroke="#000" stroke-width=".22"/>
<text font-size="8.5" x="383.8" y="265.7">B</text>
<g font-size="8.1">
<text x="51.7" y="9.3">4</text>
<text x="159.7" y="9.3">3</text>
<text x="267.6" y="9.3">2</text>
<text x="375.6" y="9.3">1</text>
<text x="4" y="76">B</text>
<text x="423.1" y="76">B</text>
<text x="3.3" y="215.7">A</text>
<text x="422.4" y="215.7">A</text>
<text x="51.7" y="276">4</text>
<text x="159.7" y="276">3</text>
<text x="267.6" y="276">2</text>
<text x="375.6" y="276">1</text>
</g>
<text font-size="6.3" x="381.8" y="253">Y_1UFrame</text>
<g font-size="4.7" fill="#808080">
<text x="239.3" y="19.5">1.5</text>
<text x="200.3" y="28.1">R0.8</text>
<text x="77.6" y="35.8">2X</text>
<text x="90.9" y="35.8">1.6</text>
<text x="99.5" y="35.8">0.1</text>
<text x="115.7" y="35.8">4.0</text>
<text x="124.3" y="35.8">0.2</text>
<text x="80.1" y="42.8">M2x0.4 - 6H</text>
<text x="113.2" y="42.8">4.0</text>
<text x="121.8" y="42.8">0.2</text>
<text x="244.1" y="43.2">2.5</text>
<text x="68.3" y="49">BREACH FOR VENTING PURPOSES</text>
<text x="234.8" y="65.1">5.0</text>
<text x="331" y="65.1" transform="rotate(-90 331 65.1)">0</text>
<text x="336.6" y="65.1" transform="rotate(-90 336.6 65.1)">2.0</text>
<text x="344.4" y="64.4" transform="rotate(-90 344.4 64.4)">13.0</text>
<text x="350.7" y="64.4" transform="rotate(-90 350.7 64.4)">15.0</text>
<text x="356.3" y="65.1" transform="rotate(-90 356.3 65.1)">19.5</text>
<text x="372.5" y="65.1" transform="rotate(-90 372.5 65.1)">41.5</text>
<text x="394.5" y="65.1" transform="rotate(-90 394.5 65.1)">63.5</text>
<text x="400.8" y="64.4" transform="rotate(-90 400.8 64.4)">68.0</text>
<text x="407.2" y="64.4" transform="rotate(-90 407.2 64.4)">70.0</text>
<text x="412.8" y="65.1" transform="rotate(-90 412.8 65.1)">81.0</text>
<text x="152.5" y="78.8">24X</text>
<text x="168.4" y="78.8">2.4 THRU ALL</text>
<text x="36.7" y="87.9">94.5</text>
<text x="156.9" y="89.7">8X</text>
<text x="170.2" y="89.7">1.6 THRU ALL</text>
<text x="36" y="94.4">93.5</text>
<text x="154" y="95.3">M2x0.4 - 6H THRU ALL</text>
<text x="299.8" y="98.7">83.7</text>
<text x="202" y="103.3">4X</text>
<text x="215.3" y="103.3">2.6 THRU</text>
<text x="167.3" y="108.9">TAP FOR M2.5x0.45 HELICOIL Insert = 1.5 * Dia.</text>
<text x="150.1" y="132.2">10.0 TYP</text>
<text x="175.7" y="132.4">30.0 TYP</text>
<text x="289.7" y="155.2">2X</text>
<text x="303" y="155.2">1.50 THRU</text>
<text x="38.6" y="171.2">6.0</text>
<text x="299.8" y="168.7">13.7</text>
<text x="39.2" y="176.8">4.5</text>
<text x="43.1" y="182.4">0</text>
<text x="299.8" y="182.4">0</text>
<text x="35.5" y="195.4">8X R2.0</text>
<text x="263.9" y="196.3" transform="rotate(-90 263.9 196.3)">8.6</text>
<text x="274.1" y="196.3" transform="rotate(-90 274.1 196.3)">5.0</text>
<text x="284.3" y="192.4" transform="rotate(-90 284.3 192.4)">0</text>
<text x="29.1" y="201">BREACH FOR</text>
<text x="21.7" y="206.5">VENTING PURPOSES</text>
<text x="108.9" y="209.7">2X</text>
<text x="122.1" y="209.7">1.6</text>
<text x="130.7" y="209.7">0.1</text>
<text x="146.9" y="209.7">4.0</text>
<text x="155.5" y="209.7">0.2</text>
<text x="111.3" y="216.7">M2x0.4 - 6H</text>
<text x="144.4" y="216.7">4.0</text>
<text x="153" y="216.7">0.2</text>
<text x="99.5" y="223">BREACH FOR VENTING PURPOSES</text>
<text x="40.4" y="230">3.5</text>
<text x="131" y="247.8">14.0</text>
<text x="105.9" y="256.3">69.0</text>
</g>
<g font-size="4.7">
<text x="292.2" y="62.1">A</text>
<text x="222.2" y="76.4">DETAIL E</text>
<text x="219.1" y="80.9">SCALE 2 : 1</text>
<text x="285" y="107.6">E</text>
<text x="154.6" y="171.9">B</text>
<text x="156.4" y="195.4">C</text>
<text x="362.5" y="234.1">Y 1U FRAME</text>
</g>
<text font-size="4.2" x="109.7" y="63.9">SLOT THROUGH PER DETAIL E</text>
<text font-size="3.8" x="21.6" y="276.3">SOLIDWORKS Educational Product. For Instructional Use Only.</text>
<g font-size="3.4">
<text x="350.2" y="226.2">Description:</text>
<text x="371.5" y="247.9">DWG. NO.</text>
<text x="373.2" y="257.5">REV</text>
<text x="384.1" y="257.5">SIZE</text>
<text x="392.8" y="258.7">SCALE: 1:1</text>
<text x="392.8" y="264.9">SHEET 4 OF 4</text>
</g>
<text font-size="2.8" x="284.5" y="250">6061-T6 (SS)</text>
<text font-size="2.5" x="279.8" y="255.2">ANODIZATION: TYPE II</text>
<text font-size="2.4" x="244.5" y="247.8">UNLESS OTHERWISE SPECIFIED:</text>
<g font-size="2.2">
<text x="327.3" y="225.4">NAME</text>
<text x="339.8" y="225.4">DATE</text>
<text x="307" y="233.8">CHECKED</text>
<text x="307" y="229.3">DRAWN</text>
<text x="307" y="238.6">ENG APPR.</text>
<text x="306.7" y="242.7">MFG APPR.</text>
<text x="244.5" y="251.5">DIMENSIONS ARE IN MILLIMETER</text>
<text x="306.8" y="247.7">COMMENTS:</text>
<text x="244.5" y="254.2">TOLERANCES:</text>
<text x="244.5" y="256.8">ONE PLACE DECIMAL</text>
<text x="270.1" y="256.8">0.1</text>
<text x="244.5" y="259.5">TWO PLACE DECIMAL</text>
<text x="270.4" y="259.5">0.01</text>
</g>
<g font-size="2.1">
<text x="337.6" y="233.1">7/18/2020</text>
<text x="337.6" y="229.3">7/15/2020</text>
<text x="279" y="264.9">DO NOT SCALE DRAWING</text>
</g>
<g font-size="2">
<text x="278.4" y="247.1">MATERIAL</text>
<text x="278.4" y="253">FINISH</text>
<text x="278.4" y="258.5">WEIGHT (REF)</text>
</g>
<g font-size="1.8">
<text x="325.2" y="233.1">CATIE SPIVEY</text>
<text x="325.5" y="229.3">EMILIO GIZZI</text>
</g>
</svg>
